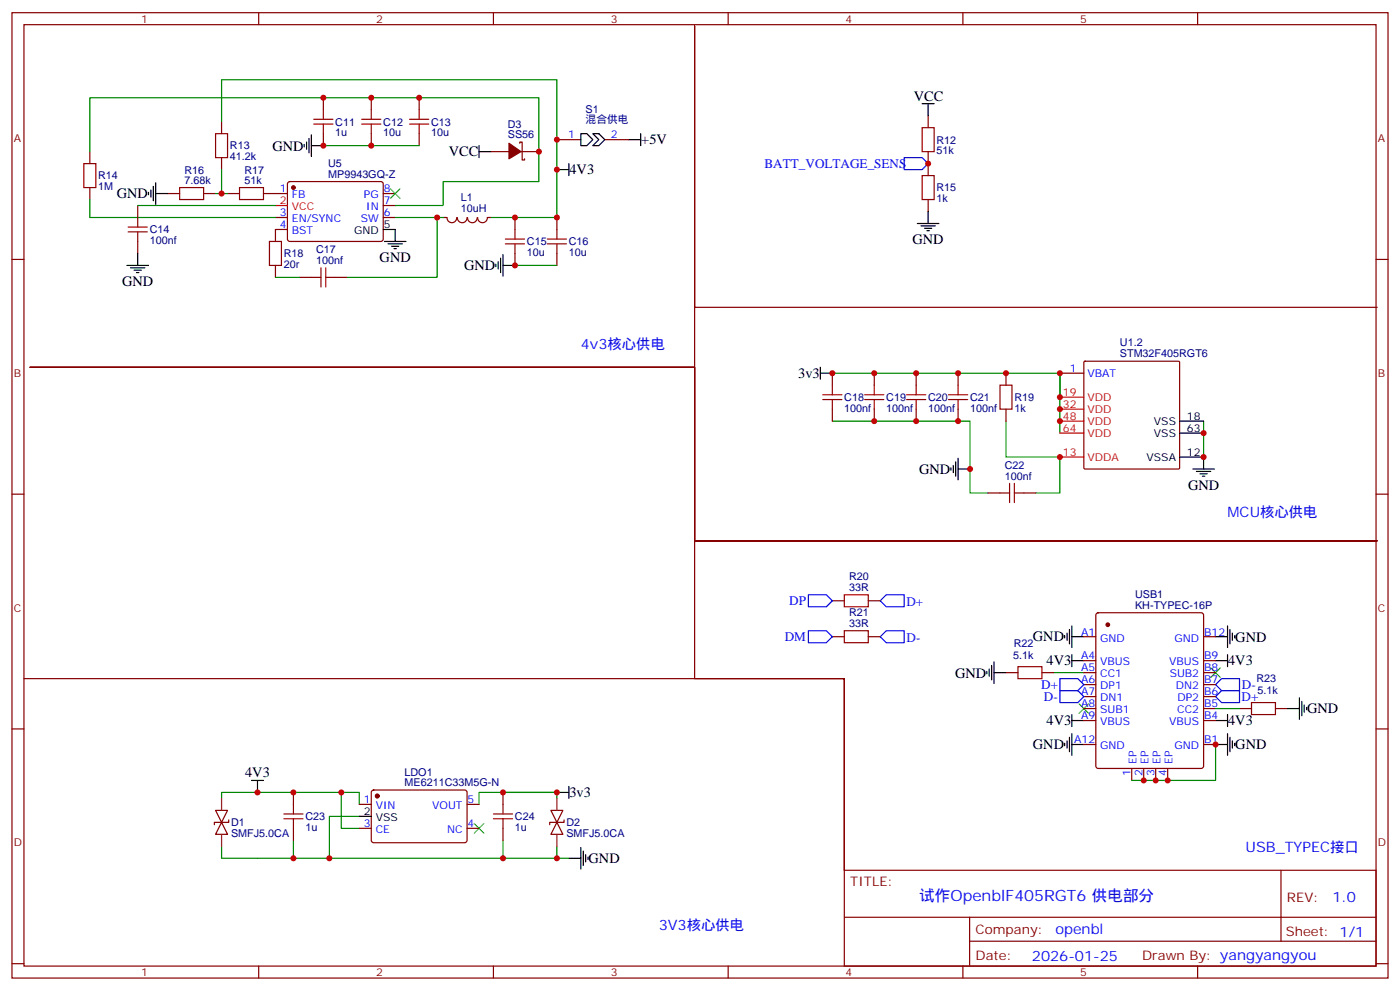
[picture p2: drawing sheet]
<svg xmlns="http://www.w3.org/2000/svg" width="412mm" height="292mm" viewBox="0 0 412 292" stroke-linecap="round" stroke-linejoin="round" font-family="sans-serif">
<g fill="none" stroke="#870000" stroke-width=".35">
<path d="M3.5 3.7h405.4v284.4h-405.4zM7.1 7.3h398.2v277.3h-398.2zM76.2 3.7v3.6M145.3 3.7v3.6M214.5 3.7v3.6M283.6 3.7v3.6M352.8 3.7v3.6M65.3 35.8v3.6M95.2 28.8v3.5M95.2 39.4v3.5M109.4 28.8v3.5M109.4 39.4v3.5"/>
<path d="M123.5 28.8v3.5M123.5 39.4v3.5M273.4 34.1v3.5M26.5 44.7v3.5M26.5 55.2v3.6M49.4 57h3.5M60 57h3.5M65.3 46.4v3.6M67 57h3.6M77.6 57h7.1M84.9 53.7l.5-.2h27.1l.4 .7-.1 16.5-.6 .4h-27.1l-.4-.7v-16.2zM112.9 57h3.5"/>
<path d="M144.6 44.7h5.3M153.1 42.2v-.4h.7v5.3h.7v-.3M153.5 44.7h5.2M164 41.1h7.1M178.2 41.1h7M273.4 44.7v7M273.4 58.8v3.5M3.5 76.4h3.6M40.6 60.5v3.6M40.6 71.1v3.5M81.1 64.1h3.6M81.1 78.2v3.5"/>
<path d="M84.7 67.6h-3.6v3.5M112.9 64.1h3.5M112.9 60.5h3.5M130.5 64.1h1.1M131.7 64.1a1.41 1.41 0 0 0 1.4 1.5 1.41 1.41 0 0 0 1.4-1.5M134.8 64.1a1.41 1.41 0 0 0 1.4 1.5 1.41 1.41 0 0 0 1.4-1.5M137.7 64.1a1.41 1.41 0 0 0 1.4 1.5 1.41 1.41 0 0 0 1.4-1.5M140.7 64.1a1.41 1.41 0 0 0 1.4 1.5 1.41 1.41 0 0 0 1.4-1.5M143.6 64.1h1M151.7 64.1v3.5M151.7 74.6v3.6M164 64.1v3.5"/>
<path d="M164 74.6v3.6M405.3 76.4h3.6M88.2 81.7h3.5M98.8 81.7h3.5M405.7 90.5h-201.1v-82.9v151.7h201.1h-201.1v-51.1h-195.8h195.8v91.7h44.1v56.4v-56.4h-241.6M245.2 109.9v3.6M257.5 109.9v3.6M269.9 109.9v3.6M282.2 109.9v3.6M296.3 109.9v3.6M312.2 109.9h7.1M319.3 106.6l.3-.2h27.5l.3 .2 .1 31.2-.2 .3h-27.7l-.3-.1z"/>
<path d="M245.2 120.5v3.5M257.5 120.5v3.5M269.9 120.5v3.5M282.2 120.5v3.5M296.3 120.5v3.5M3.5 145.6h3.6M291 145.2h3.6M301.6 145.2h3.6M405.3 145.6h3.6M245.2 177h3.5M255.8 177h3.5M245.2 187.5h3.5"/>
<path d="M255.8 187.5h3.5M296.3 198.1h3.6M306.9 198.1h3.5M319.3 187.5h3.5M319.3 198.1h3.5M319.3 194.6h3.5M323 180.7l.5-.2h30.3l.5 .2 .2 .5v44.4l-.2 .5-.5 .2h-30.3l-.5-.2-.2-.5v-44.4zM354.5 187.5h3.6M354.5 198.1h3.6M354.5 194.6h3.6M3.5 214.7h3.6M319.3 219.3h3.5"/>
<path d="M319.3 212.2h3.5M319.3 208.7h3.5M319.3 205.2h3.5M319.3 201.6h3.5M354.5 219.3h3.6M354.5 212.2h3.6M354.5 208.7h3.6M354.5 205.2h3.6M354.5 201.6h3.6M365.1 208.7h3.6M375.7 208.7h3.5M405.3 214.7h3.6"/>
<path d="M63.5 238.7h3.5l-1.7 3.5zM86.4 233.4v3.5M105.8 236.9h3.6M109.6 232.9l.5-.2h27.1l.4 .7-.1 14.4-.6 .4-27.1-.1-.4-.6v-14.1zM137.6 236.9h3.5M148.2 233.4v3.5M162.3 238.7h3.5l-1.8 3.5zM333.4 226.3v3.6M336.9 226.3v3.6M340.4 226.3v3.6M344 226.3v3.6M65.3 242.2l1.7 3.5h-3.5z"/>
<path d="M67.4 241.5v.7h-4.3v.7M86.4 244v3.5M105.8 244h3.6M137.6 244h3.5M148.2 244v3.5M164 242.2l1.8 3.5h-3.5zM166.2 241.5v.7h-4.3v.7M248.7 256.3h156.6v28.3h-156.6zM377.3 256.4v20.8M248.7 270.2h156.5M285.6 277.2h119.6M285.6 270.2v14.1"/>
<path d="M3.5 283.8h3.6M76.2 284.6v3.5M145.3 284.6v3.5M214.5 284.6v3.5M283.6 284.6v3.5M352.8 284.6v3.5M405.3 283.8h3.6"/>
</g>
<g fill="none" stroke="#008700" stroke-width=".35">
<path d="M65.3 35.8v-12.3h98.7v40.6h-19.4M26.5 58.8v5.3h54.6M26.5 44.7v-15.9h132.2v24.7h-28.2v7h-14.1M63.5 57h3.5M65.3 50v7M95.2 42.9h28.3M40.6 60.5h40.5M116.4 64.1h14.1M128.8 64.1v17.6h-26.5M151.7 78.2h12.3M81.1 81.7h7.1M245.2 109.9h67v17.7"/>
<path d="M312.2 109.9v7.1M245.2 124h40.6v21.2h5.2M296.3 124v10.6h15.9v10.6h-7M354.5 124v10.6M310.4 198.1h8.9M358.1 219.3v10.6h-24.7M358.1 208.7h7M65.3 235.2v-1.8h40.5v3.5M100.5 233.4v10.6h5.3M148.2 233.4h15.8M164 233.4h-22.9v3.5M164 233.4v1.8"/>
<path d="M86.4 247.5v5.3M105.8 240.5h-8.8v12.3M148.2 247.5v5.3h-82.9v-3.5M148.2 252.8h19.4M164 249.3v3.5"/>
</g>
<g fill="none" stroke="#000" stroke-width=".35">
<path d="M91.7 39.7v6.4M171.1 39.4h1.8l1.7 1.7-1.7 1.8h-1.8zM174.6 39.4h1.8l1.8 1.7-1.8 1.8h-1.8l1.8-1.8zM188.7 39.4v3.5M271.6 30.6h3.6M273.4 30.6v3.5M43.7 56.7v.7M44.4 56v2.1M45.2 54.9v4.2M45.9 57h3.5M45.9 53.8v6.4M89.6 42.5v.8"/>
<path d="M90.3 41.8v2.2M91 40.8v4.2M91.7 42.9h3.5M141.1 44.7h3.5M141.1 42.9v3.5M164 50h3.6M167.6 48.2v3.5M185.2 41.1h3.5M37.4 78.2h6.3M38.5 78.9h4.2M39.5 79.6h2.1M40.6 74.6v3.6"/>
<path d="M112.9 67.6h3.5v3.5M113.2 71.1h6.4M114.3 71.8h4.2M115.4 72.5h2.1M116.1 73.2h.7M146 77.8v.7M146.8 77.1v2.1M147.5 76.1v4.2M148.2 78.2h3.5M148.2 75v6.4M270.2 65.8h6.4M271.3 66.5h4.2"/>
<path d="M272.3 67.2h2.2M273 67.9h.8M273.4 62.3v3.5M40.2 80.3h.7M241.7 109.9h3.5M241.7 108.2v3.5M280.1 137.8v.7M280.8 137.1v2.1M281.5 136v4.3M282.2 138.1h3.6M282.2 135v6.3M347.5 134.6h7v3.5"/>
<path d="M347.5 124h7M347.5 127.6h7M351.4 138.1h6.3M352.4 138.9h4.3M353.5 139.6h2.1M354.2 140.3h.7M290.7 197.8v.7M291.4 197.1v2.1M292.1 196v4.2M292.8 198.1h3.5M292.8 194.9v6.4M313.6 187.2v.7"/>
<path d="M314.3 186.5v2.1M315 185.4v4.3M315.7 194.6h3.6M315.7 184.4v6.3M315.7 192.8v3.6M315.7 187.5h3.6M358.1 194.6h3.5M358.1 187.5h3.5M361.6 184.4v6.3M361.6 192.8v3.6M362.3 185.4v4.3M363 186.5v2.1"/>
<path d="M363.7 187.2v.7M313.6 218.9v.7M314.3 218.2v2.1M315 217.2v4.2M315.7 210.5v3.5M315.7 216.1v6.4M315.7 212.2h3.6M315.7 219.3h3.6M358.1 212.2h3.5M358.1 219.3h3.5M361.6 210.5v3.5M361.6 216.1v6.4"/>
<path d="M362.3 217.2v4.2M363 218.2v2.1M363.7 218.9v.7M379.2 208.7h3.6M382.8 205.5v6.4M383.5 206.6v4.2M384.2 207.6v2.2M384.9 208.4v.7M74.1 229.9h3.5M75.8 229.9v3.5M164 233.4h3.6M167.6 231.6v3.6"/>
<path d="M105.8 240.5h3.6M167.6 252.8h3.5M171.1 249.6v6.4M171.8 250.7v4.2M172.5 251.7v2.2M173.2 252.4v.8"/>
</g>
<g fill="none" stroke="#a10000" stroke-width=".35">
<path d="M63.5 39.4h3.5v7h-3.5zM92.4 35.1h5.7M92.4 36.5h5.7M95.2 32.3v2.8M95.2 36.5v2.9M106.5 35.1h5.7M106.5 36.5h5.7M109.4 32.3v2.8M109.4 36.5v2.9M120.6 35.1h5.7M120.6 36.5h5.7M123.5 32.3v2.8"/>
<path d="M123.5 36.5v2.9M271.6 37.6h3.6v7.1h-3.6zM24.7 48.2h3.5v7h-3.5zM52.9 55.2h7.1v3.6h-7.1zM70.6 55.2h7v3.6h-7zM271.6 51.7h3.6v7.1h-3.6zM37.7 68.3h5.7M37.7 66.9h5.7M40.6 64.1v2.8M40.6 68.3v2.8M79.4 71.1h3.5v7.1h-3.5zM94.5 78.9v5.6"/>
<path d="M96 78.9v5.6M148.9 70.4h5.6M148.9 71.8h5.6M151.7 67.6v2.8M151.7 71.8v2.8M161.2 70.4h5.7M161.2 71.8h5.7M164 67.6v2.8M164 71.8v2.8M91.7 81.7h2.8M96 81.7h2.8M242.4 116.3h5.6"/>
<path d="M242.4 117.7h5.6M245.2 113.5v2.8M245.2 117.7v2.8M254.7 116.3h5.6M254.7 117.7h5.6M257.5 113.5v2.8M257.5 117.7v2.8M267.1 116.3h5.6M267.1 117.7h5.6M269.9 113.5v2.8M269.9 117.7v2.8M279.4 116.3h5.6"/>
<path d="M279.4 117.7h5.6M282.2 113.5v2.8M282.2 117.7v2.8M294.6 113.5h3.5v7h-3.5zM294.6 145.2h2.8M297.4 142.4v5.6M298.8 142.4v5.6M298.8 145.2h2.8M248.7 175.2h7.1v3.5h-7.1zM248.7 185.8h7.1v3.5h-7.1zM299.9 196.4h7v3.5h-7zM368.7 206.9h7v3.6h-7z"/>
<path d="M83.6 239.7h5.7M86.4 236.9v2.8M145.3 239.7h5.7M148.2 236.9v2.8M83.6 241.2h5.7M86.4 241.2v2.8M145.3 241.2h5.7M148.2 241.2v2.8"/>
</g>
<path d="M266.3 46.4h5.3l1.8 1.8-1.8 1.8h-5.3zM238.1 175.2h5.3l1.8 1.8-1.8 1.7h-5.3zM259.3 177l1.8-1.8h5.2v3.5h-5.2zM238.1 185.8h5.3l1.8 1.7-1.8 1.8h-5.3zM259.3 187.5l1.8-1.7h5.2v3.5h-5.2zM312.2 199.9h5.3l1.8 1.7-1.8 1.8h-5.3zM312.2 203.4h5.3l1.8 1.8-1.8 1.7h-5.3zM358.1 201.6l1.7-1.7h5.3v3.5h-5.3zM358.1 205.2l1.7-1.8h5.3v3.5h-5.3z" fill="none" stroke="#00f" stroke-width=".35"/>
<path d="M115 55.6l2.8 2.8M117.8 55.6l-2.8 2.8M356.7 196.7l2.8 2.8M359.5 196.7l-2.8 2.8M317.9 207.3l2.8 2.8M320.7 207.3l-2.8 2.8M139.7 242.6l2.8 2.8M142.5 242.6l-2.8 2.8" fill="none" stroke="#3c3" stroke-width=".35"/>
<g fill="#870000" stroke="#870000" stroke-width=".35">
<path d="M149.9 42.2l3.6 2.5-3.6 2.1z"/>
<circle cx="326.3" cy="184" r=".53"/>
<circle cx="111.1" cy="234.5" r=".53"/>
<circle cx="86.4" cy="55.2" r=".53"/>
</g>
<path d="M81.1 60.5h3.6M312.2 117h7.1M312.2 134.6h7.1M312.2 120.5h7.1M312.2 124h7.1M312.2 127.6h7.1" fill="none" stroke="#f00" stroke-width=".35"/>
<path d="M65.3 235.2v3.5M164 235.2v3.5M65.3 245.7v3.6M164 245.7v3.6" fill="none" stroke="#8c2424" stroke-width=".35"/>
<g fill="#c00">
<circle cx="312.2" cy="134.6" r=".88"/>
<circle cx="257.5" cy="109.9" r=".88"/>
<circle cx="269.9" cy="109.9" r=".88"/>
<circle cx="282.2" cy="109.9" r=".88"/>
<circle cx="296.3" cy="109.9" r=".88"/>
<circle cx="312.2" cy="109.9" r=".88"/>
<circle cx="354.5" cy="134.6" r=".88"/>
<circle cx="354.5" cy="127.6" r=".88"/>
<circle cx="312.2" cy="117" r=".88"/>
<circle cx="312.2" cy="124" r=".88"/>
<circle cx="312.2" cy="120.5" r=".88"/>
<circle cx="344" cy="229.9" r=".88"/>
<circle cx="340.4" cy="229.9" r=".88"/>
<circle cx="336.9" cy="229.9" r=".88"/>
<circle cx="358.1" cy="219.3" r=".88"/>
<circle cx="75.8" cy="233.4" r=".88"/>
<circle cx="86.4" cy="252.8" r=".88"/>
<circle cx="97" cy="252.8" r=".88"/>
<circle cx="100.5" cy="233.4" r=".88"/>
<circle cx="164" cy="252.8" r=".88"/>
<circle cx="164" cy="233.4" r=".88"/>
<circle cx="273.4" cy="48.2" r=".88"/>
<circle cx="285.8" cy="138.1" r=".88"/>
<circle cx="282.2" cy="124" r=".88"/>
<circle cx="269.9" cy="124" r=".88"/>
<circle cx="257.5" cy="124" r=".88"/>
<circle cx="245.2" cy="109.9" r=".88"/>
<circle cx="86.4" cy="233.4" r=".88"/>
<circle cx="148.2" cy="233.4" r=".88"/>
<circle cx="148.2" cy="252.8" r=".88"/>
<circle cx="164" cy="50" r=".88"/>
<circle cx="164" cy="41.1" r=".88"/>
<circle cx="65.3" cy="57" r=".88"/>
<circle cx="123.5" cy="28.8" r=".88"/>
<circle cx="109.4" cy="28.8" r=".88"/>
<circle cx="95.3" cy="28.8" r=".88"/>
<circle cx="128.8" cy="64.1" r=".88"/>
<circle cx="109.4" cy="42.9" r=".88"/>
<circle cx="95.3" cy="42.9" r=".88"/>
<circle cx="151.7" cy="64.1" r=".88"/>
<circle cx="164" cy="64.1" r=".88"/>
<circle cx="151.7" cy="78.2" r=".88"/>
<circle cx="158.8" cy="44.7" r=".88"/>
</g>
<text font-size="4.6" fill="#00f" x="270.8" y="265.4">试作OpenblF405RGT6 供电部分</text>
<g font-size="4.2">
<text x="269.2" y="29.8">VCC</text>
<text x="80.3" y="44.4">GND</text>
<text x="132.2" y="46.1">VCC</text>
<text x="188.9" y="42.5">+5V</text>
<text x="167.7" y="51.4">4V3</text>
<text x="34.4" y="58.4">GND</text>
<text x="268.8" y="71.9">GND</text>
<text x="111.8" y="77.2">GND</text>
<text x="136.7" y="79.7">GND</text>
<text x="36" y="84.3">GND</text>
<text x="235.1" y="111.3">3v3</text>
<text x="270.8" y="139.5">GND</text>
<text x="350" y="144.2">GND</text>
<text x="304.3" y="188.9">GND</text>
<text x="363.9" y="188.9">GND</text>
<text x="308.3" y="196">4V3</text>
<text x="361.8" y="196">4V3</text>
<text x="281.3" y="199.6">GND</text>
<text x="308.3" y="213.6">4V3</text>
<text x="361.8" y="213.6">4V3</text>
<text x="385.1" y="210.1">GND</text>
<text x="304.3" y="220.7">GND</text>
<text x="363.9" y="220.7">GND</text>
<text x="72.2" y="228.8">4V3</text>
<text x="167.7" y="234.8">3v3</text>
<text x="173.4" y="254.2">GND</text>
</g>
<g font-size="4.2" fill="#00f">
<text x="171.1" y="102.9">4v3核心供电</text>
<text x="361.6" y="152.3">MCU核心供电</text>
<text x="366.9" y="251">USB_TYPEC接口</text>
<text x="392.5" y="265.6">1.0</text>
<text x="194" y="274">3V3核心供电</text>
<text x="310.9" y="275.2">openbl</text>
<text x="304" y="283">2026-01-25</text>
</g>
<g font-size="3.9" fill="#00f">
<text x="225.2" y="49.5">BATT_VOLTAGE_SENS</text>
<text x="232.5" y="178.2">DP</text>
<text x="267" y="178.4">D+</text>
<text x="231.2" y="188.8">DM</text>
<text x="267.1" y="189">D-</text>
<text x="306.7" y="202.8">D+</text>
<text x="365.8" y="203">D-</text>
<text x="307.5" y="206.3">D-</text>
<text x="365.7" y="206.5">D+</text>
</g>
<g font-size="3.9" fill="#800">
<text x="250.5" y="260.9">TITLE:</text>
<text x="379.1" y="265.6">REV:</text>
<text x="287.4" y="275.1">Company:</text>
<text x="378.7" y="275.7">Sheet: 1/1</text>
<text x="287.4" y="282.8">Date:</text>
<text x="336.4" y="282.9">Drawn By: yangyangyou</text>
</g>
<g font-size="3.2" fill="#800">
<text x="41.6" y="6.7">1</text>
<text x="110.8" y="6.7">2</text>
<text x="179.9" y="6.7">3</text>
<text x="249.1" y="6.7">4</text>
<text x="318.2" y="6.7">5</text>
<text x="4.1" y="41.8">A</text>
<text x="405.9" y="41.8">A</text>
<text x="4.1" y="111">B</text>
<text x="405.9" y="111">B</text>
<text x="4.1" y="180.1">C</text>
<text x="405.9" y="180.1">C</text>
<text x="4.1" y="249.3">D</text>
<text x="405.9" y="249.3">D</text>
<text x="41.6" y="287.5">1</text>
<text x="110.8" y="287.5">2</text>
<text x="179.9" y="287.5">3</text>
<text x="249.1" y="287.5">4</text>
<text x="318.2" y="287.5">5</text>
</g>
<g font-size="3.2" fill="#000080">
<text x="172.5" y="33.2">S1</text>
<text x="98.8" y="40.1">1u</text>
<text x="98.8" y="37">C11</text>
<text x="112.9" y="40.1">10u</text>
<text x="112.9" y="37">C12</text>
<text x="127" y="40.1">10u</text>
<text x="127" y="37">C13</text>
<text x="149.6" y="40.8">SS56</text>
<text x="149.6" y="37.6">D3</text>
<text x="172.5" y="36.4">混合供电</text>
<text x="67.7" y="47.2">41.2k</text>
<text x="67.7" y="44">R13</text>
<text x="275.9" y="45.5">51k</text>
<text x="275.9" y="42.3">R12</text>
<text x="28.9" y="52.8">R14</text>
<text x="54.3" y="51.1">R16</text>
<text x="72" y="51.1">R17</text>
<text x="96.7" y="52.4">MP9943GQ-Z</text>
<text x="96.7" y="49.3">U5</text>
<text x="28.9" y="56">1M</text>
<text x="54.3" y="54.2">7.68k</text>
<text x="72" y="54.2">51k</text>
<text x="135.8" y="59.1">L1</text>
<text x="275.9" y="59.6">1k</text>
<text x="275.9" y="56.4">R15</text>
<text x="135.8" y="62.3">10uH</text>
<text x="44.1" y="71.9">100nf</text>
<text x="44.1" y="68.7">C14</text>
<text x="83.6" y="75.8">R18</text>
<text x="93.1" y="77.8">100nf</text>
<text x="93.1" y="74.6">C17</text>
<text x="155.2" y="75.4">10u</text>
<text x="155.2" y="72.2">C15</text>
<text x="167.6" y="75.4">10u</text>
<text x="167.6" y="72.2">C16</text>
<text x="83.6" y="79">20r</text>
<text x="329.9" y="105.2">STM32F405RGT6</text>
<text x="329.9" y="102">U1.2</text>
<text x="248.7" y="118.1">C18</text>
<text x="261.1" y="118.1">C19</text>
<text x="273.4" y="118.1">C20</text>
<text x="285.8" y="118.1">C21</text>
<text x="298.8" y="118.1">R19</text>
<text x="248.7" y="121.3">100nf</text>
<text x="261.1" y="121.3">100nf</text>
<text x="273.4" y="121.3">100nf</text>
<text x="285.8" y="121.3">100nf</text>
<text x="298.8" y="121.3">1k</text>
<text x="296" y="141.3">100nf</text>
<text x="296" y="138.2">C22</text>
<text x="250.1" y="171">R20</text>
<text x="250.1" y="174.1">33R</text>
<text x="334.4" y="179.4">KH-TYPEC-16P</text>
<text x="334.4" y="176.2">USB1</text>
<text x="250.1" y="184.7">33R</text>
<text x="250.1" y="181.5">R21</text>
<text x="298.6" y="190.4">R22</text>
<text x="298.5" y="194">5.1k</text>
<text x="370.1" y="201">R23</text>
<text x="370.4" y="204.5">5.1k</text>
<text x="119.2" y="231.6">ME6211C33M5G-N</text>
<text x="119.2" y="228.5">LDO1</text>
<text x="68.1" y="243.3">D1</text>
<text x="90" y="244.8">1u</text>
<text x="90" y="241.6">C23</text>
<text x="151.7" y="244.8">1u</text>
<text x="151.7" y="241.6">C24</text>
<text x="166.9" y="243.3">D2</text>
<text x="68.1" y="246.5">SMFJ5.0CA</text>
<text x="166.9" y="246.5">SMFJ5.0CA</text>
</g>
<g font-size="3.2" fill="#00f">
<text x="167.3" y="40.8">1</text>
<text x="179.9" y="40.8">2</text>
<text x="82.5" y="56.7">1</text>
<text x="86" y="58.4">FB</text>
<text x="107.2" y="58.4">PG</text>
<text x="113.1" y="56.7">8</text>
<text x="82.5" y="63.7">3</text>
<text x="86" y="65.5">EN/SYNC</text>
<text x="106.3" y="65.5">SW</text>
<text x="107.9" y="61.9">IN</text>
<text x="113.1" y="63.7">6</text>
<text x="113.1" y="60.2">7</text>
<text x="82.5" y="67.2">4</text>
<text x="86" y="69">BST</text>
<text x="315.1" y="109.6">1</text>
<text x="320.3" y="111">VBAT</text>
<text x="318.4" y="187.2">A1</text>
<text x="324.1" y="188.9">GND</text>
<text x="346" y="188.9">GND</text>
<text x="354.7" y="187.2">B12</text>
<text x="318.4" y="197.8">A5</text>
<text x="318.4" y="194.2">A4</text>
<text x="324.1" y="196">VBUS</text>
<text x="344.4" y="196">VBUS</text>
<text x="354.7" y="194.2">B9</text>
<text x="354.7" y="197.8">B8</text>
<text x="318.4" y="201.3">A6</text>
<text x="324.1" y="203.1">DP1</text>
<text x="324.1" y="199.5">CC1</text>
<text x="344.6" y="199.5">SUB2</text>
<text x="346.4" y="203.1">DN2</text>
<text x="354.7" y="201.3">B7</text>
<text x="318.4" y="208.4">A8</text>
<text x="318.4" y="204.8">A7</text>
<text x="324.1" y="206.6">DN1</text>
<text x="346.9" y="206.6">DP2</text>
<text x="354.7" y="204.8">B6</text>
<text x="354.7" y="208.4">B5</text>
<text x="318.4" y="211.9">A9</text>
<text x="324.1" y="213.6">VBUS</text>
<text x="324.1" y="210.1">SUB1</text>
<text x="344.4" y="213.6">VBUS</text>
<text x="346.8" y="210.1">CC2</text>
<text x="354.7" y="211.9">B4</text>
<text x="316.4" y="218.9">A12</text>
<text x="324.1" y="220.7">GND</text>
<text x="346" y="220.7">GND</text>
<text x="354.7" y="218.9">B1</text>
<text x="334.8" y="225" transform="rotate(-90 334.8 225)">EP</text>
<text x="338.3" y="225" transform="rotate(-90 338.3 225)">EP</text>
<text x="341.8" y="225" transform="rotate(-90 341.8 225)">EP</text>
<text x="345.4" y="225" transform="rotate(-90 345.4 225)">EP</text>
<text x="333" y="228.5" transform="rotate(-90 333 228.5)">1</text>
<text x="336.5" y="228.5" transform="rotate(-90 336.5 228.5)">2</text>
<text x="340.1" y="228.5" transform="rotate(-90 340.1 228.5)">3</text>
<text x="343.6" y="228.5" transform="rotate(-90 343.6 228.5)">4</text>
<text x="107.2" y="236.6">1</text>
<text x="110.7" y="238.3">VIN</text>
<text x="127.3" y="238.3">VOUT</text>
<text x="137.8" y="236.6">5</text>
<text x="107.2" y="243.6">3</text>
<text x="110.7" y="245.4">CE</text>
<text x="131.7" y="245.4">NC</text>
<text x="137.8" y="243.6">4</text>
</g>
<g font-size="3.2" fill="#f00">
<text x="82.5" y="60.2">2</text>
<text x="86" y="61.9">VCC</text>
<text x="313.1" y="116.6">19</text>
<text x="320.3" y="118">VDD</text>
<text x="313.1" y="120.2">32</text>
<text x="313.1" y="123.7">48</text>
<text x="320.3" y="121.6">VDD</text>
<text x="320.3" y="125.1">VDD</text>
<text x="313.1" y="127.2">64</text>
<text x="320.3" y="128.6">VDD</text>
<text x="313.1" y="134.3">13</text>
<text x="320.3" y="135.7">VDDA</text>
</g>
<g font-size="3.2">
<text x="104.3" y="69">GND</text>
<text x="113.1" y="67.2">5</text>
<text x="339.9" y="125.1">VSS</text>
<text x="349.6" y="123.7">18</text>
<text x="339.9" y="128.6">VSS</text>
<text x="349.6" y="127.2">63</text>
<text x="337.8" y="135.7">VSSA</text>
<text x="349.6" y="134.3">12</text>
<text x="107.2" y="240.1">2</text>
<text x="110.7" y="241.9">VSS</text>
</g>
</svg>
